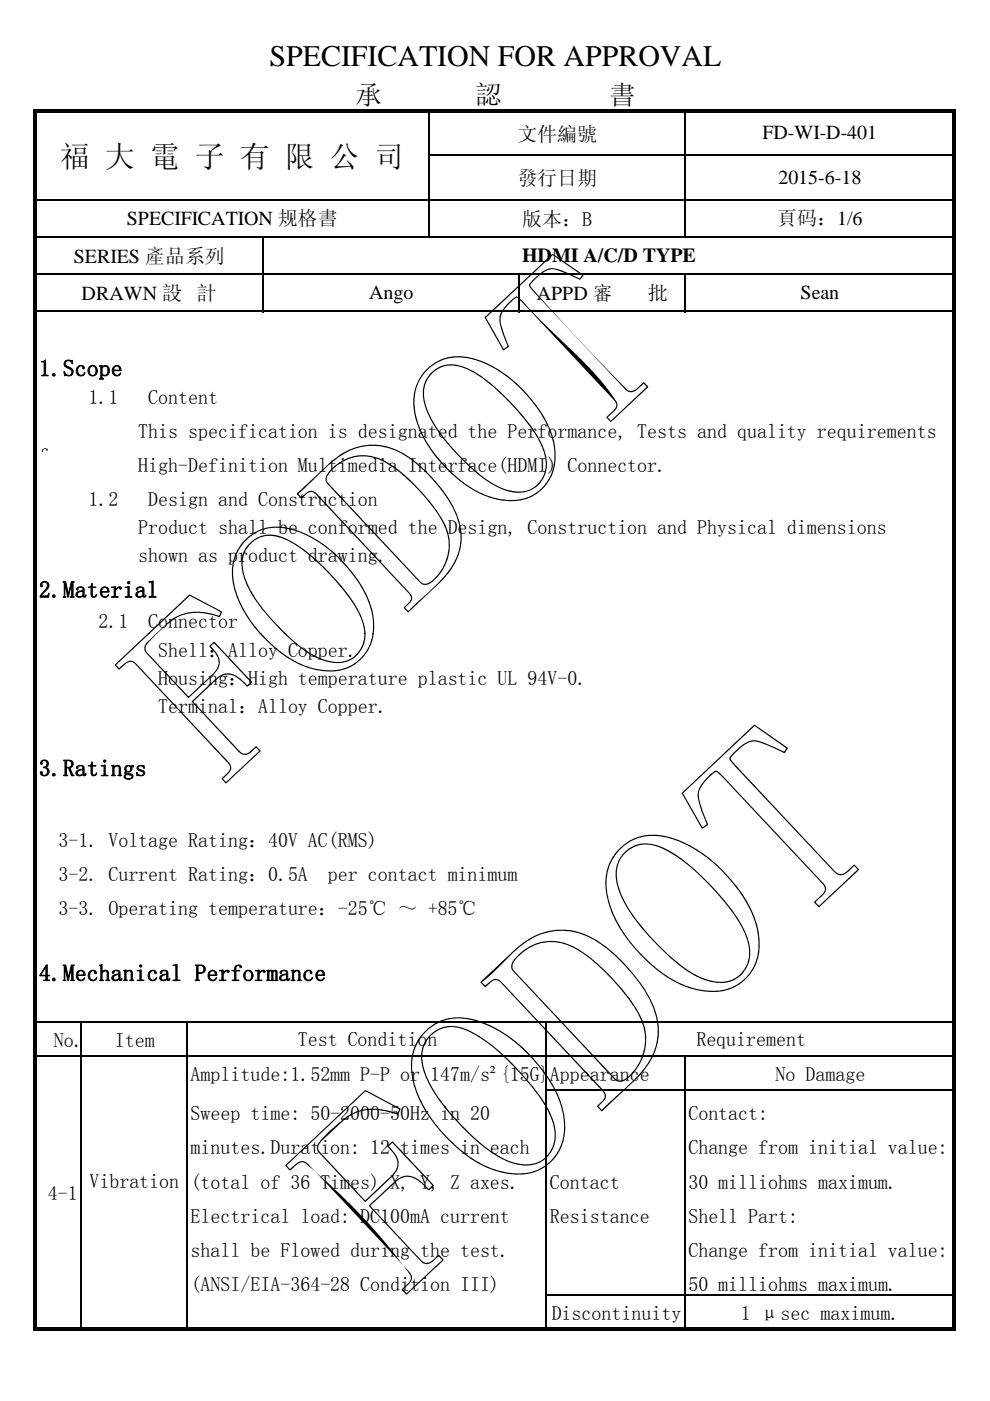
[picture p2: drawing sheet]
<svg xmlns="http://www.w3.org/2000/svg" width="210mm" height="297mm" viewBox="0 0 210 297" stroke-linecap="round" stroke-linejoin="round" font-family="sans-serif">
<g fill="none" stroke="#000" stroke-width=".34">
<path d="M91 23.8v26.7M91.2 32.9h110.9M145.3 23.8v26.7M7.8 42.4h194.3M7.8 50.3h194.3M7.8 58.2h194.3M55.8 50.5v15.7M110.1 58.3v7.9M145.3 58.3v7.9M7.8 66h194.3M7.8 216.6h194.3M17.2 216.8v64.6"/>
<path d="M39.7 216.8v64.6M115.9 216.8v64.6M7.8 223.9h194.3M116.1 231.1h86M145.3 224v57.4M116.1 274.5h86"/>
</g>
<g fill="#000">
<path d="M7.8 23.1h195v.7h-195zM7.1 23.1h.7v111.2h-.7zM202.1 23.8h.7v110.5h-.7zM7.1 134.3h.7v134.3h-.7zM202.1 134.3h.7v134.3h-.7zM7.1 268.6h.7v13.5h-.7zM7.8 281.4h195v.7h-195zM202.1 268.6h.7v13.5h-.7z"/>
<path d="M70.7 99.4l-.7 .7a2.19 2.19 0 0 0-.7 1.6l.2 .6 19.7 21.1 .7 .3a3.1 3.1 0 0 0 2.5-1.3 9.9 9.9 0 0 0 .9-12.7 38.9 38.9 0 0 0-11.2-11.4 9 9 0 0 0-11.4 1.1zM70.1 99.6a9.4 9.4 0 0 1 12.9-1.1 39.3 39.3 0 0 1 11.4 12.8 9.9 9.9 0 0 1-3.7 12.6l-.8 .1-.4-.1-.4-.4-19.7-20.9a1.78 1.78 0 0 1 .3-2.5zM91.7 79.2a6.5 6.5 0 0 0-1.2 7.2 33.3 33.3 0 0 0 8.3 11.5 21.1 21.1 0 0 0 9.4 6.1 5.8 5.8 0 0 0 7.5-6.6 21.7 21.7 0 0 0-5.9-10.2 38.4 38.4 0 0 0-10.4-8.8 6.3 6.3 0 0 0-7.7 .8zM91.5 79a6.2 6.2 0 0 1 7.5-1 36.4 36.4 0 0 1 11.1 9.2 23.2 23.2 0 0 1 5.8 9.7 6.1 6.1 0 0 1-8 7.3 24.4 24.4 0 0 1-10.3-7.1 30.9 30.9 0 0 1-7.5-11 6.6 6.6 0 0 1 1.4-7.1zM53.2 115.3a6.5 6.5 0 0 0-1.2 7.2 32.5 32.5 0 0 0 8.2 11.4l.8 .4h16.3a16.7 16.7 0 0 0-4.4-9 48 48 0 0 0-10.7-10.1 7.7 7.7 0 0 0-7.5-1zM53.4 114.7a6.8 6.8 0 0 1 8.2 0 43.6 43.6 0 0 1 14.3 14.4 11.9 11.9 0 0 1 1.6 5.2h-15.5a2.78 2.78 0 0 1-3.1-1.3 29.2 29.2 0 0 1-7.3-11 6.5 6.5 0 0 1 1.8-7.3zM102.8 67.2l14.4-13.4 6.5 4.5-.8 1-1.4-.7a15.2 15.2 0 0 0-4.5-1.5 7.6 7.6 0 0 0-3.9 2.5l-.7 .9a363 363 0 0 0 20.7 22.2 1.42 1.42 0 0 0 1.7-.2l1.7-1.5 1 1-7.9 7.5h-.1l-.9-1 2-2 .1-.6-.3-.8-19.7-21.1-1.1-.9a8.5 8.5 0 0 0-3.4 4.2 16.3 16.3 0 0 0 1.5 5.6l.2 .7-1.1 .7zM103 67.3l3.9 6.8-.2-.1 1-.6v.1l-.7-1.9a7.7 7.7 0 0 1-.9-5.1 9.6 9.6 0 0 1 3.4-3.6l.5 .2 .8 .7a256 256 0 0 0 13.6 13.5l3.4 3.9 3.1 4.1a1.71 1.71 0 0 1-.7 2l-1.4 1.3v-.2l.8 .9h-.1l7.8-7.4v.2l-.9-.9h.2l-.8 .8a2.12 2.12 0 0 1-2.9 .8l-20.3-21.6a.79 .79 0 0 1 0-1.4l.2-.2a9.4 9.4 0 0 1 4-2.7 13.2 13.2 0 0 1 5.7 1.9l.6 .3h-.2l.6-.8 .1 .2-6.5-4.5h.2l-14.3 13.4zM63 104.6l6.7-6.3a12.9 12.9 0 0 1 17.7-1 31.4 31.4 0 0 1 9.5 11.8 12.2 12.2 0 0 1-2.7 13.5l-7.5 7.2h-.2l-.9-1 1.5-1.6 .1-.5-.4-.8-19.9-21.2-.6-.3h-.7l-.4 .2-1.3 1.1-.9-.9zM63.2 104.6l.8 .9h-.2l.5-.5a2.03 2.03 0 0 1 2.4-.8l.5 .5 19.6 20.9a1.62 1.62 0 0 1-.4 2.7l-.6 .6v-.2l.9 .9h-.2l.9-.9a55.4 55.4 0 0 0 8.1-8.1 12 12 0 0 0 .1-13.7 30.3 30.3 0 0 0-11.4-11.2 12.1 12.1 0 0 0-13 1.7l-2.1 1.7-5.9 5.7zM24.3 134.3l15.8-8.2 6.9 3.5 .1 .2-.5 1.1a10.9 10.9 0 0 0-9.5 .3l-1.5 1.1-2.3 2h-2.4h24.4zM24.6 134.3h30.5h-24.5h.8l4.2-2.3a9.8 9.8 0 0 1 10-1.7l1 .3-.2 .1 .5-1v.1l-6.7-3.5h.1zM90.2 78.5a9.8 9.8 0 0 1 10.9-2.3 27.7 27.7 0 0 1 16.2 16.6 10.9 10.9 0 0 1-2 10.6 10 10 0 0 1-10.1 2.5 23 23 0 0 1-11.3-7.3 23 23 0 0 1-6.2-11.9 10.1 10.1 0 0 1 2.5-8.2zM90.8 78.3a9.9 9.9 0 0 0-2.5 10.3 27.4 27.4 0 0 0 10.2 13.8 15.5 15.5 0 0 0 12.8 3.2 9.4 9.4 0 0 0 6.2-10.9 24.7 24.7 0 0 0-8.4-13.5 20.1 20.1 0 0 0-11.8-5.4 8.9 8.9 0 0 0-6.5 2.5zM51.7 114.7a9.8 9.8 0 0 1 10.9-2.4 27.7 27.7 0 0 1 16.2 16.6l.5 2.2a7.1 7.1 0 0 1-.1 3.2h-23.7l-1-.6a20.9 20.9 0 0 1-5.3-12.3 9.6 9.6 0 0 1 2.5-6.7zM52.4 114.4a10 10 0 0 0-2.4 10.9 23.5 23.5 0 0 0 5 8.6l.9 .4h23.1a16 16 0 0 0-3.6-11.6 26.4 26.4 0 0 0-13.7-10.4 9.4 9.4 0 0 0-9.3 2.1z"/>
<path d="M69.3 134.2h25.9zM69 134.2h26.4zM89.9 134.2h25.9zM89.7 134.2h26.3zM51.5 134.2h8.7l.8 .5a19.1 19.1 0 0 0 9.6 5.6 5.6 5.6 0 0 0 6.6-6.1zM51.2 134.2l26.3 .1a6 6 0 0 1-8.1 6 20.5 20.5 0 0 1-8.7-5.5l-.6-.6zM102.8 134.2h34.7zM103 134.2h34.3zM62.9 134.2h35zM63.2 134.2h34.5zM24.4 140.9l15.7-6.7h7l-13.8 .1-2.2 2.4-.2 .6 .3 1 8.9 9.5h-.2l5-4.7a3.2 3.2 0 0 0 1-4.2l-1.5-1.9 1-.9 8.1 8.5v.1l-1 .9a7 7 0 0 0-4.1-2.6l-1.1 .2-1.1 .6-5.3 5v-.1l10.2 10.8 .4 .3h.8l.6-.3 1.4-1.3 1 1-7.3 6.9h-.2l-.8-1.1a5.1 5.1 0 0 0 1.7-1.9 1.41 1.41 0 0 0-.4-1.3l-19.7-21.1-.7-.4-.6 .1-.6 .3-1.4 1.3-.9-.9zM24.6 140.9l.8 .9h-.2l.6-.7a2.15 2.15 0 0 1 2.5-.9l.6 .5 19.6 20.9a1.75 1.75 0 0 1-.4 2.8l-.9 .8v-.2l.8 .9h-.2l7.3-6.8-.1 .2-.8-.9h.2l-1.1 1a1.75 1.75 0 0 1-2.6 .1l-10-10.7 5-4.8a3.7 3.7 0 0 1 5.7 .3l1.1 1.1h-.1l.9-.8v.1l-8-8.4h.2l-.9 .8v-.2l.5 .6a3.6 3.6 0 0 1 1.1 4.4l-1.2 1.4-5 4.7-8.9-9.4a1.67 1.67 0 0 1 .3-2.6l4.2-1.8h11.3h-6.7h.1l-15.7 6.9zM87.6 134.2h30.2zM87.9 134.2h29.7zM49.2 134.2h30.2a9.4 9.4 0 0 1-11.6 8 21.7 21.7 0 0 1-12.3-7.5l-1-.5zM49.4 134.2h5.6l.9 .6a21.9 21.9 0 0 0 11.2 7 9.7 9.7 0 0 0 9.9-2.8 10.4 10.4 0 0 0 2.1-4.8z"/>
<path d="M109.8 202.9a2.94 2.94 0 0 0-1.1 2.3l.2 .5 21.6 22.9 .9 .5a4 4 0 0 0 3-2.1 10.7 10.7 0 0 0 .3-13.1 43.5 43.5 0 0 0-12.2-12.5 9.7 9.7 0 0 0-12.7 1.5zM109.6 202.8a9.9 9.9 0 0 1 12.9-1.6 42.2 42.2 0 0 1 13.6 14.7 10.6 10.6 0 0 1-3.8 13.3 1.67 1.67 0 0 1-2-.4l-21.4-22.8a1.86 1.86 0 0 1 .3-2.8zM132.7 180.8a7 7 0 0 0-1.3 7.8 35 35 0 0 0 8.4 11.9l2 1.9a21.6 21.6 0 0 0 9 5.5 6.2 6.2 0 0 0 6.4-1.5 6.2 6.2 0 0 0 1.4-6.4 26.4 26.4 0 0 0-6.3-10.4 38.6 38.6 0 0 0-12-9.7 6.5 6.5 0 0 0-7.6 .9zM132.5 180.6a6.4 6.4 0 0 1 6.8-1.4 29.1 29.1 0 0 1 10.8 7.7 40 40 0 0 1 8.2 11.1 7.7 7.7 0 0 1-1.2 8.8 7.1 7.1 0 0 1-7.5 1.1 28.2 28.2 0 0 1-10.4-7.7 35.9 35.9 0 0 1-7.8-11 7.7 7.7 0 0 1 1.1-8.6zM91.4 219.5a6.8 6.8 0 0 0-1.4 7.3 32.4 32.4 0 0 0 8.3 12.1 28.3 28.3 0 0 0 10.4 7.5 7.2 7.2 0 0 0 6.7-.7 6.8 6.8 0 0 0 1.9-7.5 29.9 29.9 0 0 0-7-10.7 34.3 34.3 0 0 0-12.2-9.3 6.3 6.3 0 0 0-6.7 1.3zM91.3 219.4a6.8 6.8 0 0 1 8.1-1 42.8 42.8 0 0 1 13.3 11.6 19.5 19.5 0 0 1 5.2 10 6.4 6.4 0 0 1-8.7 6.8 24.9 24.9 0 0 1-10.4-7.1 38.9 38.9 0 0 1-8.7-11.7 7.6 7.6 0 0 1 1.2-8.6zM144.7 168.1l15.2-14.4 7.2 4.9-.8 1.1-2.5-1.2a13.8 13.8 0 0 0-3.9-1.3 8.2 8.2 0 0 0-5 3.6l1 1.3 21.3 22.7a1.58 1.58 0 0 0 2.3 0l1.7-1.5 1 1.1-8.5 8-1-1.1 1.5-1.5a1.48 1.48 0 0 0 .2-2.4l-21.1-22.5-1.4-1.2a8.6 8.6 0 0 0-3.6 4.2 13.8 13.8 0 0 0 1.4 5.8l.5 1.2-1.3 .8-4.3-7.5zM144.8 168.1l4.3 7.4h-.2l1.1-.8-.1 .2-1.1-2.9a10.2 10.2 0 0 1-.8-3.9 8.9 8.9 0 0 1 3.4-4.5 1.11 1.11 0 0 1 1.5 .5l21.7 23.1a1.7 1.7 0 0 1-.2 2.8l-1.5 1.4v-.2l.9 1h-.2l8.4-7.9v.1l-.9-.9h.2l-.5 .4a4.2 4.2 0 0 1-2.7 1.7l-.8-.3-.3-.3-21-22.4-1.3-1.6a3.5 3.5 0 0 1 1.4-1.9 6.3 6.3 0 0 1 3.9-2.2 22.9 22.9 0 0 1 6.4 2.5l-.2 .1 .7-1v.2l-6.9-4.8h.1l-15.3 14.3zM101.9 208.2l7.2-6.8a13.8 13.8 0 0 1 18.1-1.6 35.4 35.4 0 0 1 11.5 13.5 13.5 13.5 0 0 1-3.5 15.3l-7.5 7h-.1l-1-1.1 1.2-1.1 .4-.7v-.7l-.4-.6-21.5-23a1.42 1.42 0 0 0-2.4 0l-1 .9-1-1zM102.1 208.2l.9 .9h-.2l.5-.5a2.2 2.2 0 0 1 2.6-.8l22 23.3a1.75 1.75 0 0 1-.4 2.9l-.7 .7v-.3l.9 1h-.1l.9-1a79.2 79.2 0 0 0 8.2-8 13 13 0 0 0 .8-14.9 35.7 35.7 0 0 0-11.8-12.3 13.4 13.4 0 0 0-16.3 2.3l-5.2 5.1-2.1 1.7zM60.5 247l16.9-15.9 7.5 3.9 .1 .1-.6 1.2a12.1 12.1 0 0 0-9.7 0l-2 1.4-4.5 4.2a1.55 1.55 0 0 0-.2 2.5l9.6 10.2h-.2l5.3-5a3.4 3.4 0 0 0 1.2-4.3l-1.8-2.3 1.1-1 8.8 9.2v.3l-1.1 .9a7.7 7.7 0 0 0-4.3-2.9l-.9 .1a3.8 3.8 0 0 0-1.9 1.2l-5.4 4.9v-.1l11 11.6a1.57 1.57 0 0 0 2.5-.1l1.1-1.1 1.1 1.1-7.8 1.5h-1.1h2h-1.3a133.9 133.9 0 0 0-21.1-22 1.55 1.55 0 0 0-2 .5l-1.3 1.1-1-1zM60.7 247l.9 1-.2-.1 .7-.6a2.31 2.31 0 0 1 2.5-1l.8 .5 21.4 21.8h.6h-2h.9h-.2l7.8-1.6v.2l-.9-1h.1l-.5 .5a2.39 2.39 0 0 1-2.9 1.1l-11.5-12.1 5.4-5.1a3.7 3.7 0 0 1 5.4-.3l2 1.9h-.2l1-1v.2l-8.7-9.2h.2l-1 .9v-.2l.6 .6a4 4 0 0 1 1.2 4.8l-1.3 1.5-5.3 5-9.7-10.2a1.8 1.8 0 0 1 .3-2.9 33.3 33.3 0 0 1 6.5-5.6 12.2 12.2 0 0 1 9.8 0l-.2 .1 .6-1.1v.1l-7.3-3.8 .1-.1-16.9 15.9zM131.1 180.2a10.2 10.2 0 0 1 10.3-2.9 28.4 28.4 0 0 1 15.1 10.9 19 19 0 0 1 4.5 13.9 9.7 9.7 0 0 1-11.3 8.1 23.3 23.3 0 0 1-14.2-8.1 23.2 23.2 0 0 1-7.1-14.6 10.2 10.2 0 0 1 2.7-7.3zM131.3 180.3a11 11 0 0 0-1.9 11.4 31.2 31.2 0 0 0 15.1 16.9 14 14 0 0 0 10.6 .7 9.7 9.7 0 0 0 5.7-10.3 23.5 23.5 0 0 0-7.1-13.7 25.7 25.7 0 0 0-12.5-7.8 9.8 9.8 0 0 0-9.9 2.8zM89.9 218.9a10.1 10.1 0 0 1 10.3-2.9 28.1 28.1 0 0 1 15 10.9 18.9 18.9 0 0 1 4.6 13.9 9.7 9.7 0 0 1-11.2 8.2 21.4 21.4 0 0 1-12.6-6.4 26.9 26.9 0 0 1-8.7-14.4 10.5 10.5 0 0 1 2.6-9.3zM90.6 218.6a10.5 10.5 0 0 0-2.9 10.3 29 29 0 0 0 10.4 15.2 18 18 0 0 0 13.5 4.6 9.5 9.5 0 0 0 8-11 22.8 22.8 0 0 0-6.4-12.8 25.4 25.4 0 0 0-14.4-8.9 9.7 9.7 0 0 0-8.2 2.6z"/>
<path d="M108.7 268.5h28.1zM108.4 268.5h28.7zM130.8 268.5h28.1zM130.6 268.5h28.5zM89.6 268.5h28.1zM89.3 268.5h28.6zM144.6 268.5h37.6zM144.8 268.5h37.2zM101.9 268.5h37.9zM102.1 268.5h37.4zM60.5 268.5h33.6l-7.9 6-1-1.1 1.7-1.7 .2-.4v-.5l-.1-.5-1.1-1.5-1.1-.3zM60.7 268.5h4.7l21.4 1.1a1.85 1.85 0 0 1-.4 3l-1 .9v-.2l.9 1h-.2l7.8-5.8zM128.4 268.5h32.7zM128.6 268.5h32.3zM87.2 268.5h32.7zM87.4 268.5h32.2z"/>
</g>
<g font-size="6.3">
<text x="57.2" y="13.9">SPECIFICATION FOR APPROVAL</text>
<text x="12.7" y="35.4">福 大 電 子 有 限 公 司</text>
</g>
<g font-size="5.6">
<text x="75.4" y="22">承</text>
<text x="100.9" y="22">認</text>
<text x="129.2" y="22">書</text>
</g>
<g font-size="5">
<text x="8.3" y="79.8">1.Scope</text>
<text x="8.3" y="126.7">2.Material</text>
<text x="8.3" y="164.5">3.Ratings</text>
<text x="8.3" y="208">4.Mechanical Performance</text>
</g>
<g font-size="4.2">
<text x="109.7" y="29.8">文件編號</text>
<text x="161.8" y="29.5">FD-WI-D-401</text>
<text x="109.7" y="39.3">發行日期</text>
<text x="165.1" y="39">2015-6-18</text>
<text x="26.9" y="47.8">SPECIFICATION 规格書</text>
<text x="164.8" y="47.8">頁码：1/6</text>
<text x="110.8" y="48">版本：B</text>
<text x="15.7" y="55.7">SERIES 產品系列</text>
<text x="110.7" y="55.6">HDMI A/C/D TYPE</text>
<text x="17.3" y="63.5">DRAWN 設</text>
<text x="41.8" y="63.5">計</text>
<text x="78.3" y="63.4">Ango</text>
<text x="113.8" y="63.5">APPD 審</text>
<text x="137.4" y="63.5">批</text>
<text x="169.8" y="63.4">Sean</text>
<text x="18.8" y="85.6">1.1</text>
<text x="31.5" y="85.6">Content</text>
<text x="29.3" y="92.8">This specification is designated the Performance, Tests and quality requirements</text>
<text x="8.2" y="98">f</text>
<text x="29.3" y="100">High-Definition Multimedia Interface(HDMI) Connector.</text>
<text x="18.8" y="107.3">1.2</text>
<text x="31.5" y="107.3">Design and Construction</text>
<text x="29.3" y="113.2">Product shall be conformed the Design, Construction and Physical dimensions</text>
<text x="29.3" y="119.1">shown as product drawing.</text>
<text x="20.9" y="133.2">2.1</text>
<text x="31.5" y="133.2">Connector</text>
<text x="33.6" y="139.2">Shell：Alloy Copper.</text>
<text x="33.6" y="145.2">Housing：High temperature plastic UL 94V-0.</text>
<text x="33.6" y="151.2">Terminal：Alloy Copper.</text>
<text x="12.4" y="179.6">3-1. Voltage Rating：40V AC(RMS)</text>
<text x="12.4" y="186.9">3-2. Current Rating：0.5A</text>
<text x="69.6" y="186.9">per contact minimum</text>
<text x="12.4" y="194.1">3-3. Operating temperature：-25℃ ～ +85℃</text>
<text x="63.2" y="221.9">Test Condition</text>
<text x="147.7" y="221.9">Requirement</text>
<text x="11.4" y="222">No.</text>
<text x="24.4" y="222">Item</text>
<text x="40.4" y="229.3">Amplitude:1.52mm P-P or 147m/s²{15G}Appearance</text>
<text x="164.5" y="229.1">No Damage</text>
<text x="40.4" y="237.5">Sweep time: 50-2000-50Hz in 20</text>
<text x="146" y="237.5">Contact:</text>
<text x="40.4" y="244.8">minutes.Duration: 12 times in each</text>
<text x="146" y="244.8">Change from initial value:</text>
<text x="19" y="251.9">Vibration</text>
<text x="10.2" y="254.5">4-1</text>
<text x="40.4" y="252">(total of 36 Times) X, Y, Z axes.</text>
<text x="116.6" y="252">Contact</text>
<text x="146" y="252">30 milliohms maximum.</text>
<text x="40.4" y="259.2">Electrical load: DC100mA current</text>
<text x="116.6" y="259.2">Resistance</text>
<text x="146" y="259.2">Shell Part:</text>
<text x="40.4" y="266.5">shall be Flowed during the test.</text>
<text x="146" y="266.5">Change from initial value:</text>
<text x="40.4" y="273.7">(ANSI/EIA-364-28 Condition III)</text>
<text x="146" y="273.7">50 milliohms maximum.</text>
<text x="117" y="280">Discontinuity</text>
<text x="157.1" y="279.8">1 μsec maximum.</text>
</g>
</svg>
